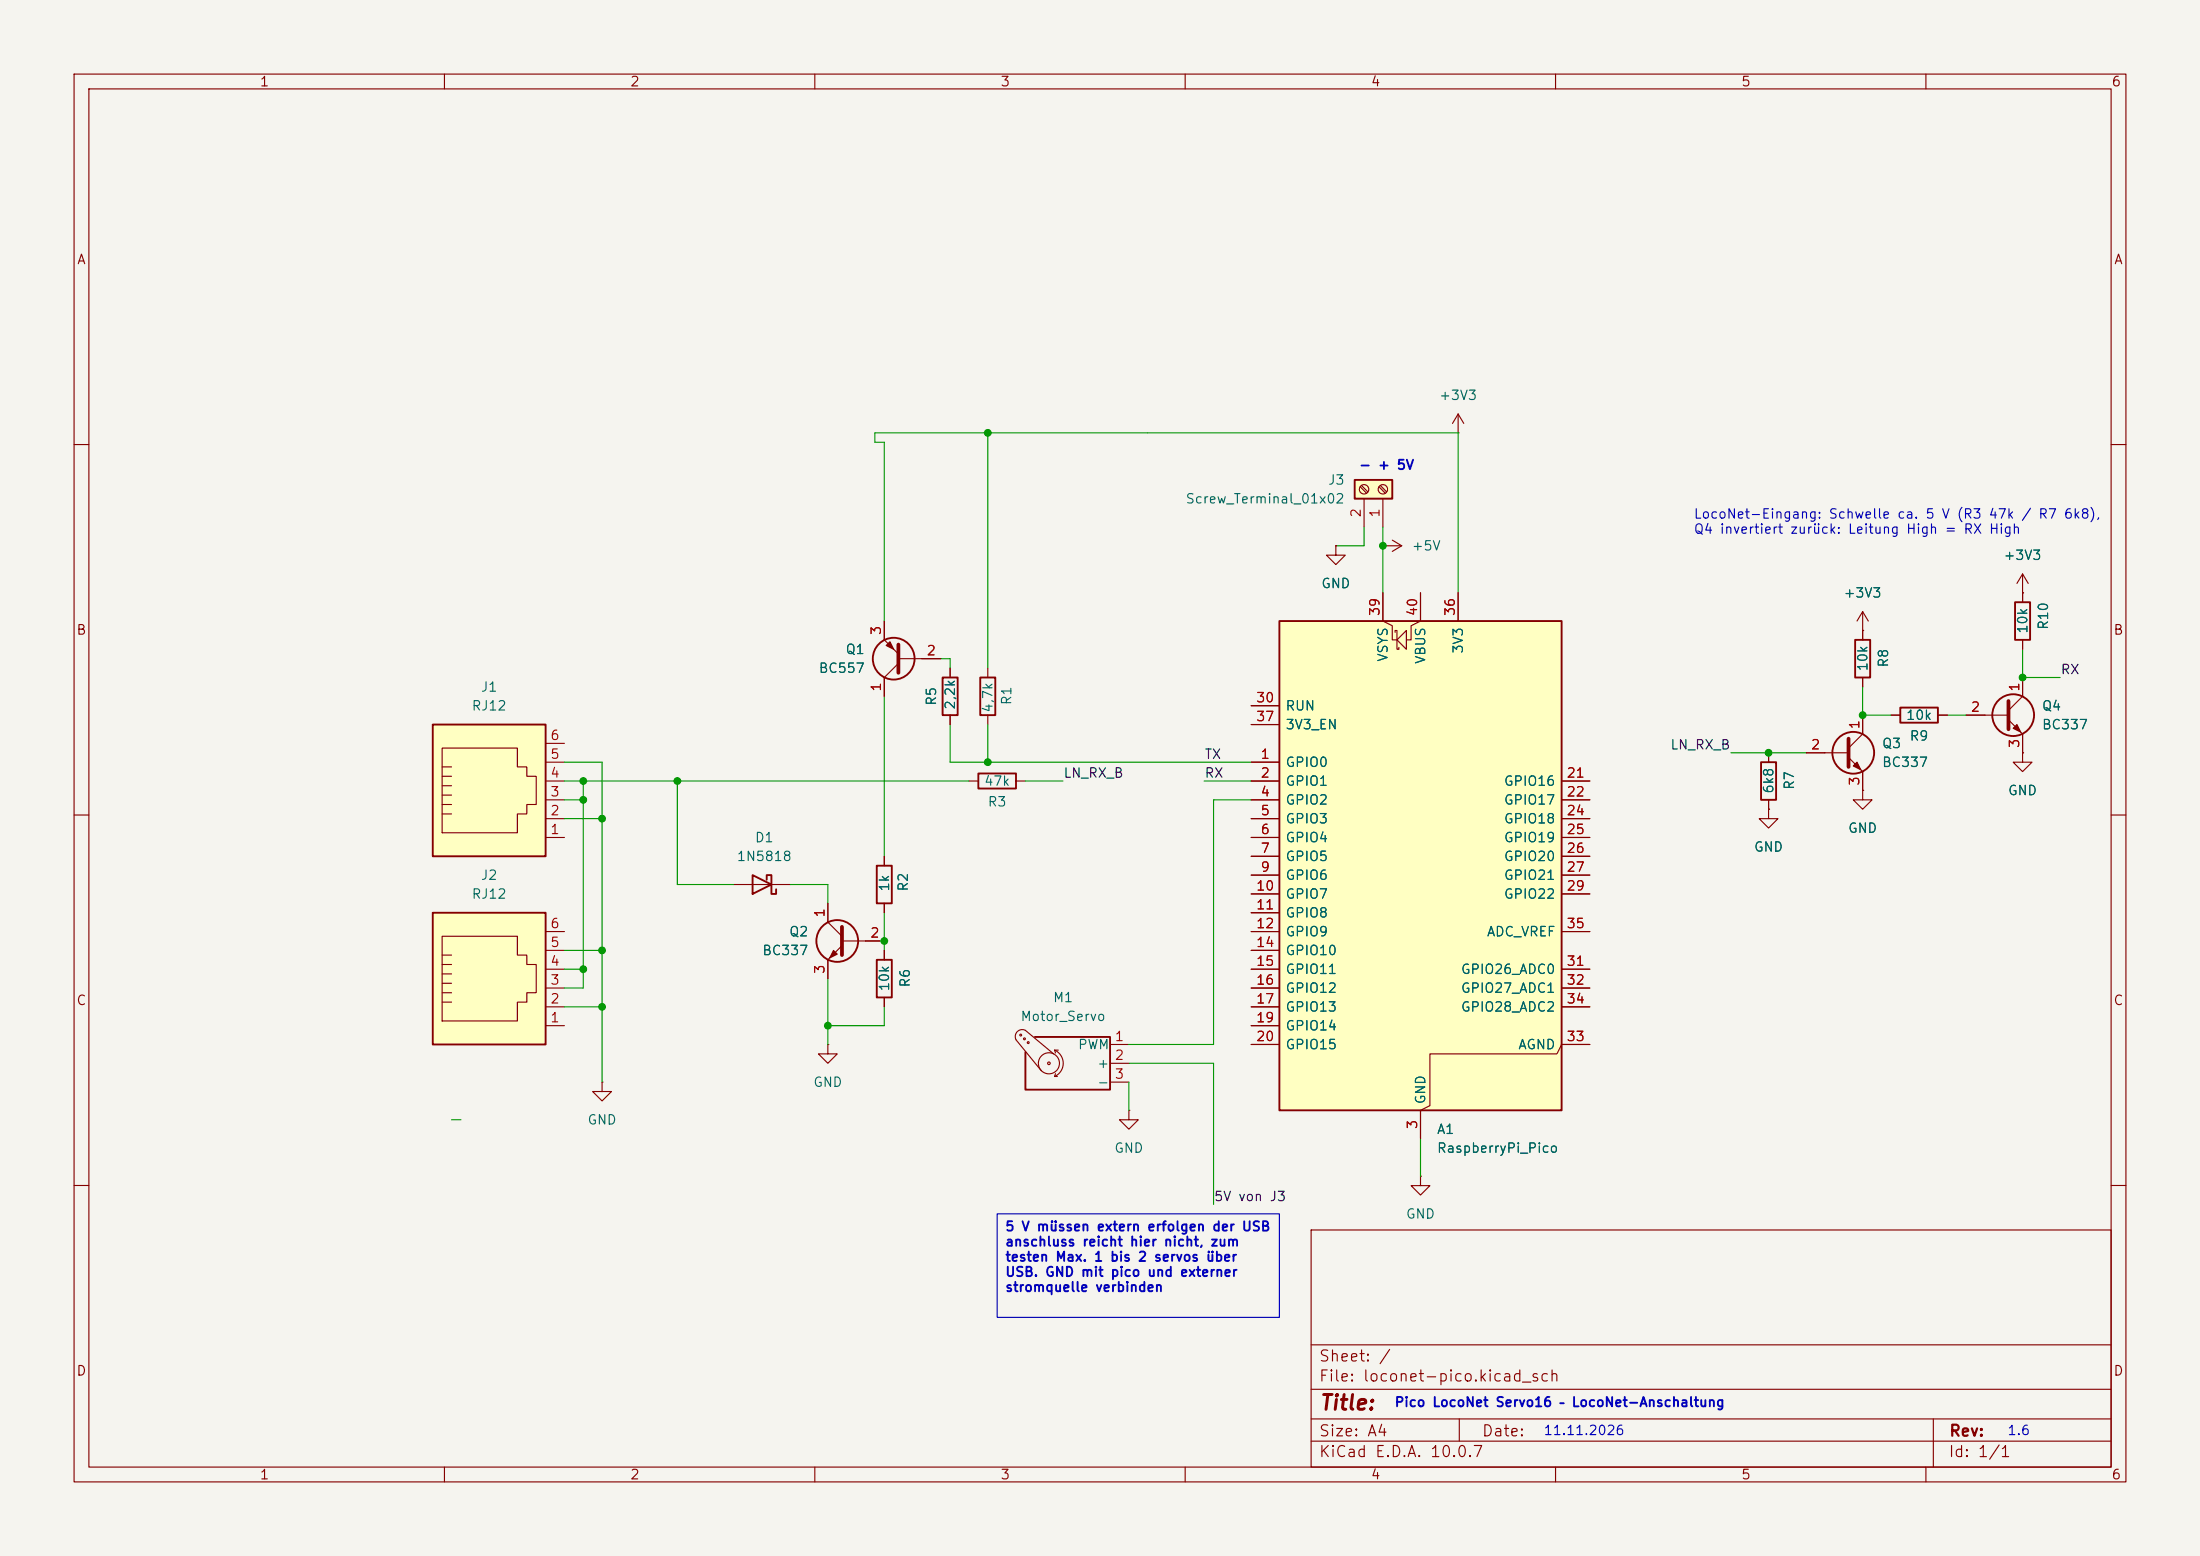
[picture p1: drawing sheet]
<svg xmlns="http://www.w3.org/2000/svg" width="297mm" height="210mm" viewBox="0 0 297 210" stroke-linecap="round" stroke-linejoin="round" font-family="sans-serif">
<path d="M0 0h297v210h-297z" fill="#f5f4ef" stroke="#f5f4ef" stroke-width=".14"/>
<g fill="none" stroke="#840000" stroke-width=".15">
<path d="M10 10h277v190h-277zM12 12h273v186h-273zM60 10v2M110 10v2M160 10v2M210 10v2M260 10v2M196.8 58.4h.1M196.8 55.9l-.7 1.3M196.8 55.9l.8 1.3M196.8 55.9v2.5M10 60h2"/>
<path d="M186.7 73.7h.1M186.7 73.7h2.5M188 72.9l1.2 .8M189.2 73.7l-1.2 .7M285 60h2M251.5 96.5v2.6l-1.9 1.9M10 110h2M99.1 119.4h7.6M238.8 109.2v1.3h1.2l-1.2 1.3-1.3-1.3h1.3M238.8 109.2h.1M243.8 101.6h5.8M249.6 102.2l1.9 1.9v2.6"/>
<path d="M251.5 106.7v1.3h1.2l-1.2 1.2-1.3-1.2h1.3M251.5 106.7h.1M285 110h2M10 160h2M177 166h108v32h-108zM285 160h2M60 198v2M110 198v2M160 198v2M177 194.5h108M177 191.5h108M177 187.5h108"/>
<path d="M177 181.5h108M197 191.5v3M210 198v2M260 198v2M261 191.5v6.5"/>
</g>
<g fill="none" stroke="#840000" stroke-width=".25">
<path d="M101.6 118.1l2.5 1.3-2.5 1.3zM103.5 118.7v-.6h.6v2.6h.7v-.7"/>
<circle cx="250.2" cy="101.6" r="2.82"/>
</g>
<path d="M249.6 99.7v3.8" fill="none" stroke="#840000" stroke-width=".51"/>
<path d="M250.2 103.4l.5-.5 .5 1z" fill="#840000" stroke="#840000" stroke-width=".15"/>
<path d="M182.9 64.8h5.1v2.5h-5.1z" fill="#ffffc2"/>
<g fill="none" stroke="#840000" stroke-width=".25">
<path d="M182.9 64.8h5.1v2.5h-5.1z"/>
<circle cx="120.6" cy="88.9" r="2.82"/>
</g>
<g fill="none" stroke="#840000" stroke-width=".15">
<path d="M183.6 65.7l.9 .9M183.8 65.5l.9 .9M184.1 67.3v3.8M186.2 65.7l.8 .9M186.4 65.5l.8 .9M186.7 67.3v3.8M119.4 83.8v2.6l1.9 1.9M121.3 88.9h5.7M121.3 89.5l-1.9 1.9v2.6"/>
<circle cx="184.1" cy="66" r=".63"/>
<circle cx="186.7" cy="66" r=".63"/>
</g>
<path d="M121.3 87v3.8" fill="none" stroke="#840000" stroke-width=".51"/>
<path d="M119.6 87.1l.5-.5 .5 1z" fill="#840000" stroke="#840000" stroke-width=".15"/>
<path d="M58.4 97.8h15.3v17.8h-15.3z" fill="#ffffc2"/>
<g fill="none" stroke="#840000" stroke-width=".15">
<path d="M59.7 104.8h1.3M59.7 106h1.3M59.7 107.3h1.3M59.7 108.6h1.3M59.7 109.9h1.3M59.7 101h10.1v2.5h1.3v1.3h1.3v3.8h-1.3v1.3h-1.3v2.5h-10.1zM59.7 103.5h1.3M73.7 113h2.5M73.7 110.5h2.5M73.7 108h2.5M73.7 105.4h2.5M73.7 102.9h2.5"/>
<path d="M73.7 100.3h2.5"/>
</g>
<path d="M58.4 97.8h15.3v17.8h-15.3z" fill="none" stroke="#840000" stroke-width=".25"/>
<path d="M58.4 123.2h15.3v17.8h-15.3z" fill="#ffffc2"/>
<g fill="none" stroke="#840000" stroke-width=".15">
<path d="M180.3 73.7v1.2h1.3l-1.3 1.3-1.2-1.3h1.2M180.3 73.7h.1M59.7 130.2h1.3M59.7 131.4h1.3M59.7 132.7h1.3M59.7 134h1.3M59.7 135.3h1.3M59.7 126.4h10.1v2.5h1.3v1.3h1.3v3.8h-1.3v1.3h-1.3v2.5h-10.1zM59.7 128.9h1.3M73.7 138.4h2.5M73.7 135.9h2.5M73.7 133.4h2.5"/>
<path d="M73.7 130.8h2.5M73.7 128.3h2.5M73.7 125.7h2.5M81.3 146.1v1.2h1.2l-1.2 1.3-1.3-1.3h1.3M81.3 146.1h.1M142.2 142.2l-3.8-3.1a.94 .94 0 0 0-1.1 .1 .94 .94 0 0 0-.1 1.1l3.4 4.2M142.4 141.7a1.94 1.94 0 0 1 1.1 1.8 1.94 1.94 0 0 1-1.1 1.8M142.4 141.7h.5M142.4 141.7l.1 .4M142.4 145.3h.3M142.5 144.9l-.1 .4M149.9 141h2.5"/>
<path d="M149.9 143.5h2.5M149.9 146.1h2.5M152.4 149.9v1.2h1.3l-1.3 1.3-1.3-1.3h1.3M152.4 149.9h.1M191.8 158.8v1.2h1.2l-1.2 1.3-1.3-1.3h1.3M191.8 158.8h.1"/>
<circle cx="137.8" cy="139.7" r=".13"/>
<circle cx="138.3" cy="140.2" r=".13"/>
<circle cx="138.8" cy="140.7" r=".13"/>
<circle cx="141.6" cy="143.5" r=".18"/>
<circle cx="141.6" cy="143.5" r="1.42"/>
</g>
<path d="M58.4 123.2h15.3v17.8h-15.3zM139.7 140h10.2v7.1h-11.5v-5.1" fill="none" stroke="#840000" stroke-width=".25"/>
<path d="M172.7 83.8h38.1v66.1h-38.1z" fill="#ffffc2"/>
<g fill="none" stroke="#840000" stroke-width=".25">
<path d="M127.3 91.4h2v5.1h-2zM132.3 91.4h2.1v5.1h-2.1zM172.7 83.8h38.1v66.1h-38.1zM250.4 86.4h2.1v5h-2.1zM256.5 95.5h5.1v2h-5.1zM272 81.3h2.1v5.1h-2.1zM118.4 116.8h2v5.1h-2zM132.1 104.4h5.1v2h-5.1zM237.7 102.9h2.1v5.1h-2.1zM118.4 129.5h2v5.1h-2z"/>
<circle cx="271.8" cy="96.5" r="2.82"/>
<circle cx="113" cy="127" r="2.82"/>
</g>
<g fill="none" stroke="#840000" stroke-width=".15">
<path d="M180.3 73.7h.1M273 77.5v3.8M273 77.5l-.7 1.2M273 77.5l.8 1.2M119.4 83.8v2.6M119.4 91.4v2.6M124.5 88.9h2.5M128.3 90.2v1.2M128.3 96.5v1.3M133.3 90.2v1.2M133.3 96.5v1.3M168.9 95.3h3.8"/>
<path d="M168.9 97.8h3.8M186.7 80v3.8l1.3 .7v1.9h.6M188.3 85.3v-.2h.3v2.5h.2v-.2M188.6 86.4l1.3-1.3v2.5zM191.8 80v3.8l-1.3 .7v1.9h-.6M196.8 80v3.8M251.5 85.1h.1M251.5 82.6l-.8 1.2M251.5 82.6l.7 1.2M251.5 82.6v3.8M251.5 91.4v1.3M251.5 96.5v2.6"/>
<path d="M255.3 96.5h1.2M261.6 96.5h1.3M265.4 96.5h5.7M271.1 97.2l1.9 1.9v2.5M273 80h.1M273 91.4v2.6l-1.9 1.9M273 86.4v1.2M119.4 115.6v1.2M130.8 105.4h1.3M137.2 105.4h1.2M168.9 102.9h3.8M168.9 105.4h3.8"/>
<path d="M168.9 108h3.8M168.9 110.5h3.8M168.9 113h3.8M168.9 115.6h3.8M168.9 118.1h3.8M210.8 105.4h3.8M210.8 108h3.8M210.8 110.5h3.8M210.8 113h3.8M210.8 115.6h3.8M210.8 118.1h3.8M238.8 109.2h.1"/>
<path d="M238.8 101.6v1.3M238.8 108v1.2M243.8 101.6h2.6M251.5 106.7h.1M251.5 104.1v2.6M273 101.6v1.3h1.3l-1.3 1.2-1.2-1.2h1.2M273 101.6h.1M111.8 121.9v2.6l1.9 1.9M113.7 127h5.7M113.7 127.6l-1.9 1.9v2.6M119.4 121.9v1.3M119.4 128.3v1.2"/>
<path d="M119.4 134.6v1.3M168.9 120.7h3.8M168.9 123.2h3.8M168.9 125.7h3.8M168.9 128.3h3.8M168.9 130.8h3.8M168.9 133.4h3.8M168.9 135.9h3.8M168.9 138.4h3.8M210.8 120.7h3.8M210.8 125.7h3.8M210.8 130.8h3.8"/>
<path d="M210.8 133.4h3.8M210.8 135.9h3.8M111.8 141v1.2h1.2l-1.2 1.3-1.3-1.3h1.3M111.8 141h.1M168.9 141h3.8M214.6 141h-3.8l-.6 1.2h-17.2v7l-1.2 .7v3.8"/>
</g>
<path d="M271.1 94.6v3.8M113.7 125.1v3.8" fill="none" stroke="#840000" stroke-width=".51"/>
<g fill="#840000" stroke="#840000" stroke-width=".15">
<path d="M112.5 128.3l.5 .5-1 .5z"/>
<path d="M271.8 98.3l.5-.5 .5 1z"/>
</g>
<g fill="none" stroke="#009600" stroke-width=".15">
<path d="M133.3 58.4v31.8M184.1 71.1v2.6h-3.8M186.7 71.1v8.9M119.4 94v21.6M127 88.9h1.3v1.3M128.3 97.8v5.1h40.6M133.3 97.8v5.1M196.8 80v-21.6h-78.7v1.3h1.3v24.1M251.5 92.7v3.8h3.8M262.9 96.5h2.5M273 87.6v3.8h5.1M76.2 108h2.5"/>
<path d="M76.2 105.4h54.6M76.2 102.9h5.1v43.2M76.2 110.5h5.1M78.7 105.4v28h-2.5M91.4 105.4v14h7.7M106.7 119.4h5.1v2.5M138.4 105.4h5.1M162.6 105.4h6.3M168.9 108h-5.1v33h-11.4M233.7 101.6h10.1M76.2 128.3h5.1M76.2 130.8h2.5"/>
<path d="M76.2 135.9h5.1M111.8 132.1v8.9M119.4 123.2v5.1M119.4 135.9v2.5h-7.6M61 151.1h1.2M152.4 143.5h11.4v19.1M152.4 146.1v3.8M191.8 153.7v5.1"/>
</g>
<path d="M134.6 163.8h38.1v14h-38.1z" fill="none" stroke="#0000c2" stroke-width=".15"/>
<g fill="#009600" stroke="#009600" stroke-width=".14">
<circle cx="238.8" cy="101.6" r=".46"/>
<circle cx="251.5" cy="96.5" r=".46"/>
<circle cx="273" cy="91.4" r=".46"/>
<circle cx="78.7" cy="105.4" r=".46"/>
<circle cx="81.3" cy="128.3" r=".46"/>
<circle cx="81.3" cy="135.9" r=".46"/>
<circle cx="91.4" cy="105.4" r=".46"/>
<circle cx="78.7" cy="130.8" r=".46"/>
<circle cx="78.7" cy="108" r=".46"/>
<circle cx="81.3" cy="110.5" r=".46"/>
<circle cx="119.4" cy="127" r=".46"/>
<circle cx="111.8" cy="138.4" r=".46"/>
<circle cx="133.3" cy="58.4" r=".46"/>
<circle cx="186.7" cy="73.7" r=".46"/>
<circle cx="133.3" cy="102.9" r=".46"/>
</g>
<text font-size="2" fill="#840000" x="178" y="190.8">Title:</text>
<g font-size="1.5" fill="#840000">
<text x="178" y="184.1">Sheet: /</text>
<text x="178" y="186.8">File: loconet-pico.kicad_sch</text>
<text x="178" y="197">KiCad E.D.A. 10.0.7</text>
<text x="178" y="194.2">Size: A4</text>
<text x="200" y="194.2">Date:</text>
<text x="263" y="197">Id: 1/1</text>
<text x="263" y="194.2">Rev:</text>
</g>
<g font-size="1.3" fill="#840000">
<text x="35" y="12">1</text>
<text x="85" y="12">2</text>
<text x="135" y="12">3</text>
<text x="185" y="12">4</text>
<text x="235" y="12">5</text>
<text x="285" y="12">6</text>
<text x="10.3" y="36">A</text>
<text x="285.3" y="36">A</text>
<text x="10.2" y="86">B</text>
<text x="285.2" y="86">B</text>
<text x="10.2" y="136">C</text>
<text x="285.2" y="136">C</text>
<text x="10.2" y="186">D</text>
<text x="285.2" y="186">D</text>
<text x="35" y="200">1</text>
<text x="85" y="200">2</text>
<text x="135" y="200">3</text>
<text x="185" y="200">4</text>
<text x="235" y="200">5</text>
<text x="285" y="200">6</text>
</g>
<g font-size="1.3" fill="#006464">
<text x="194.2" y="54.3">+3V3</text>
<text x="179.2" y="65.7">J3</text>
<text x="160" y="68.3">Screw_Terminal_01x02</text>
<text x="190.5" y="74.6">+5V</text>
<text x="270.4" y="75.9">+3V3</text>
<text x="178.3" y="79.7">GND</text>
<text x="248.8" y="81">+3V3</text>
<text x="114.1" y="88.6">Q1</text>
<text x="187.7" y="89.4" transform="rotate(-90 187.7 89.4)">VSYS</text>
<text x="192.7" y="89.7" transform="rotate(-90 192.7 89.7)">VBUS</text>
<text x="197.8" y="88.3" transform="rotate(-90 197.8 88.3)">3V3</text>
<text x="274" y="85.6" transform="rotate(-90 274 85.6)">10k</text>
<text x="276.8" y="85.1" transform="rotate(-90 276.8 85.1)">R10</text>
<text x="64.8" y="93.7">J1</text>
<text x="110.4" y="91.1">BC557</text>
<text x="126.7" y="95.3" transform="rotate(-90 126.7 95.3)">R5</text>
<text x="129.2" y="95.9" transform="rotate(-90 129.2 95.9)">2,2k</text>
<text x="136.9" y="95.3" transform="rotate(-90 136.9 95.3)">R1</text>
<text x="252.4" y="90.7" transform="rotate(-90 252.4 90.7)">10k</text>
<text x="255.2" y="90.2" transform="rotate(-90 255.2 90.2)">R8</text>
<text x="63.6" y="96.2">RJ12</text>
<text x="134.3" y="96.3" transform="rotate(-90 134.3 96.3)">4,7k</text>
<text x="173.5" y="96.2">RUN</text>
<text x="173.5" y="98.8">3V3_EN</text>
<text x="254" y="101.3">Q3</text>
<text x="257.2" y="97.5">10k</text>
<text x="257.7" y="100.3">R9</text>
<text x="275.6" y="96.2">Q4</text>
<text x="275.6" y="98.8">BC337</text>
<text x="132.8" y="106.4">47k</text>
<text x="173.5" y="103.8">GPIO0</text>
<text x="173.5" y="106.4">GPIO1</text>
<text x="202.9" y="106.4">GPIO16</text>
<text x="239.7" y="107.2" transform="rotate(-90 239.7 107.2)">6k8</text>
<text x="242.5" y="106.7" transform="rotate(-90 242.5 106.7)">R7</text>
<text x="254" y="103.8">BC337</text>
<text x="271" y="107.6">GND</text>
<text x="101.8" y="114">D1</text>
<text x="133.3" y="109.2">R3</text>
<text x="173.5" y="108.9">GPIO2</text>
<text x="173.5" y="111.5">GPIO3</text>
<text x="173.5" y="114">GPIO4</text>
<text x="202.9" y="108.9">GPIO17</text>
<text x="202.9" y="111.5">GPIO18</text>
<text x="202.9" y="114">GPIO19</text>
<text x="249.4" y="112.7">GND</text>
<text x="64.8" y="119.1">J2</text>
<text x="99.4" y="116.5">1N5818</text>
<text x="173.5" y="116.5">GPIO5</text>
<text x="173.5" y="119.1">GPIO6</text>
<text x="202.9" y="116.5">GPIO20</text>
<text x="202.9" y="119.1">GPIO21</text>
<text x="236.7" y="115.3">GND</text>
<text x="63.6" y="121.6">RJ12</text>
<text x="120.3" y="120.4" transform="rotate(-90 120.3 120.4)">1k</text>
<text x="122.9" y="120.4" transform="rotate(-90 122.9 120.4)">R2</text>
<text x="173.5" y="121.6">GPIO7</text>
<text x="173.5" y="124.2">GPIO8</text>
<text x="202.9" y="121.6">GPIO22</text>
<text x="102.8" y="129.2">BC337</text>
<text x="106.4" y="126.7">Q2</text>
<text x="173.5" y="126.7">GPIO9</text>
<text x="173.5" y="129.2">GPIO10</text>
<text x="173.5" y="131.8">GPIO11</text>
<text x="197.1" y="131.8">GPIO26_ADC0</text>
<text x="200.6" y="126.7">ADC_VREF</text>
<text x="120.3" y="133.9" transform="rotate(-90 120.3 133.9)">10k</text>
<text x="123.1" y="133.4" transform="rotate(-90 123.1 133.4)">R6</text>
<text x="142.1" y="135.6">M1</text>
<text x="173.5" y="134.3">GPIO12</text>
<text x="173.5" y="136.9">GPIO13</text>
<text x="197.1" y="134.3">GPIO27_ADC1</text>
<text x="197.1" y="136.9">GPIO28_ADC2</text>
<text x="137.7" y="138.1">Motor_Servo</text>
<text x="145.4" y="141.9">PWM</text>
<text x="173.5" y="139.4">GPIO14</text>
<text x="173.5" y="141.9">GPIO15</text>
<text x="204.9" y="141.9">AGND</text>
<text x="109.7" y="147">GND</text>
<text x="148" y="144.5">+</text>
<text x="148" y="147">-</text>
<text x="192.7" y="149.1" transform="rotate(-90 192.7 149.1)">GND</text>
<text x="79.2" y="152.1">GND</text>
<text x="150.3" y="155.9">GND</text>
<text x="193.9" y="153.4">A1</text>
<text x="193.9" y="155.9">RaspberryPi_Pico</text>
<text x="189.7" y="164.8">GND</text>
</g>
<g font-size="1.3" fill="#0000c2">
<text x="183.4" y="63.7">- + 5V</text>
<text x="228.6" y="70.3">LocoNet-Eingang: Schwelle ca. 5 V (R3 47k / R7 6k8),</text>
<text x="228.6" y="72.4">Q4 invertiert zurück: Leitung High = RX High</text>
<text x="135.6" y="166.5">5 V müssen extern erfolgen der USB</text>
<text x="135.6" y="168.5">anschluss reicht hier nicht, zum</text>
<text x="135.6" y="170.6">testen Max. 1 bis 2 servos über</text>
<text x="135.6" y="172.6">USB. GND mit pico und externer</text>
<text x="135.6" y="174.7">stromquelle verbinden</text>
<text x="188.2" y="190.2">Pico LocoNet Servo16 – LocoNet-Anschaltung</text>
<text x="208.3" y="194">11.11.2026</text>
<text x="270.9" y="194">1.6</text>
</g>
<g font-size="1.3" fill="#a90000">
<text x="184" y="69.9" transform="rotate(-90 184 69.9)">2</text>
<text x="186.6" y="69.9" transform="rotate(-90 186.6 69.9)">1</text>
<text x="186.6" y="83.3" transform="rotate(-90 186.6 83.3)">39</text>
<text x="191.6" y="83.3" transform="rotate(-90 191.6 83.3)">40</text>
<text x="196.7" y="83.3" transform="rotate(-90 196.7 83.3)">36</text>
<text x="119.2" y="85.8" transform="rotate(-90 119.2 85.8)">3</text>
<text x="125" y="88.8">2</text>
<text x="119.2" y="93.4" transform="rotate(-90 119.2 93.4)">1</text>
<text x="169.5" y="95.1">30</text>
<text x="272.9" y="93.4" transform="rotate(-90 272.9 93.4)">1</text>
<text x="74.2" y="100.2">6</text>
<text x="169.5" y="97.7">37</text>
<text x="244.4" y="101.5">2</text>
<text x="251.3" y="98.5" transform="rotate(-90 251.3 98.5)">1</text>
<text x="266" y="96.4">2</text>
<text x="272.9" y="101.1" transform="rotate(-90 272.9 101.1)">3</text>
<text x="74.2" y="107.8">3</text>
<text x="74.2" y="105.3">4</text>
<text x="74.2" y="102.7">5</text>
<text x="170.1" y="102.7">1</text>
<text x="170.1" y="105.3">2</text>
<text x="170.1" y="107.8">4</text>
<text x="211.4" y="105.3">21</text>
<text x="211.4" y="107.8">22</text>
<text x="251.3" y="106.1" transform="rotate(-90 251.3 106.1)">3</text>
<text x="74.2" y="112.9">1</text>
<text x="74.2" y="110.4">2</text>
<text x="170.1" y="110.4">5</text>
<text x="170.1" y="112.9">6</text>
<text x="211.4" y="110.4">24</text>
<text x="211.4" y="112.9">25</text>
<text x="170.1" y="115.4">7</text>
<text x="170.1" y="118">9</text>
<text x="211.4" y="115.4">26</text>
<text x="211.4" y="118">27</text>
<text x="74.2" y="125.6">6</text>
<text x="111.6" y="123.9" transform="rotate(-90 111.6 123.9)">1</text>
<text x="169.5" y="120.5">10</text>
<text x="169.5" y="123.1">11</text>
<text x="169.5" y="125.6">12</text>
<text x="211.4" y="120.5">29</text>
<text x="211.4" y="125.6">35</text>
<text x="74.2" y="130.7">4</text>
<text x="74.2" y="128.1">5</text>
<text x="111.6" y="131.5" transform="rotate(-90 111.6 131.5)">3</text>
<text x="117.4" y="126.9">2</text>
<text x="169.5" y="128.1">14</text>
<text x="169.5" y="130.7">15</text>
<text x="211.4" y="130.7">31</text>
<text x="74.2" y="135.8">2</text>
<text x="74.2" y="133.2">3</text>
<text x="169.5" y="133.2">16</text>
<text x="169.5" y="135.8">17</text>
<text x="211.4" y="133.2">32</text>
<text x="211.4" y="135.8">34</text>
<text x="74.2" y="138.3">1</text>
<text x="150.4" y="140.8">1</text>
<text x="150.4" y="143.4">2</text>
<text x="169.5" y="138.3">19</text>
<text x="169.5" y="140.8">20</text>
<text x="211.4" y="140.8">33</text>
<text x="150.4" y="145.9">3</text>
<text x="191.6" y="152.5" transform="rotate(-90 191.6 152.5)">3</text>
</g>
<g font-size="1.3" fill="#0f0f0f">
<text x="278.1" y="91.3">RX</text>
<text x="225.4" y="101.5">LN_RX_B</text>
<text x="143.5" y="105.3">LN_RX_B</text>
<text x="162.5" y="102.7">TX</text>
<text x="162.5" y="105.3">RX</text>
<text x="163.8" y="162.4">5V von J3</text>
</g>
</svg>
